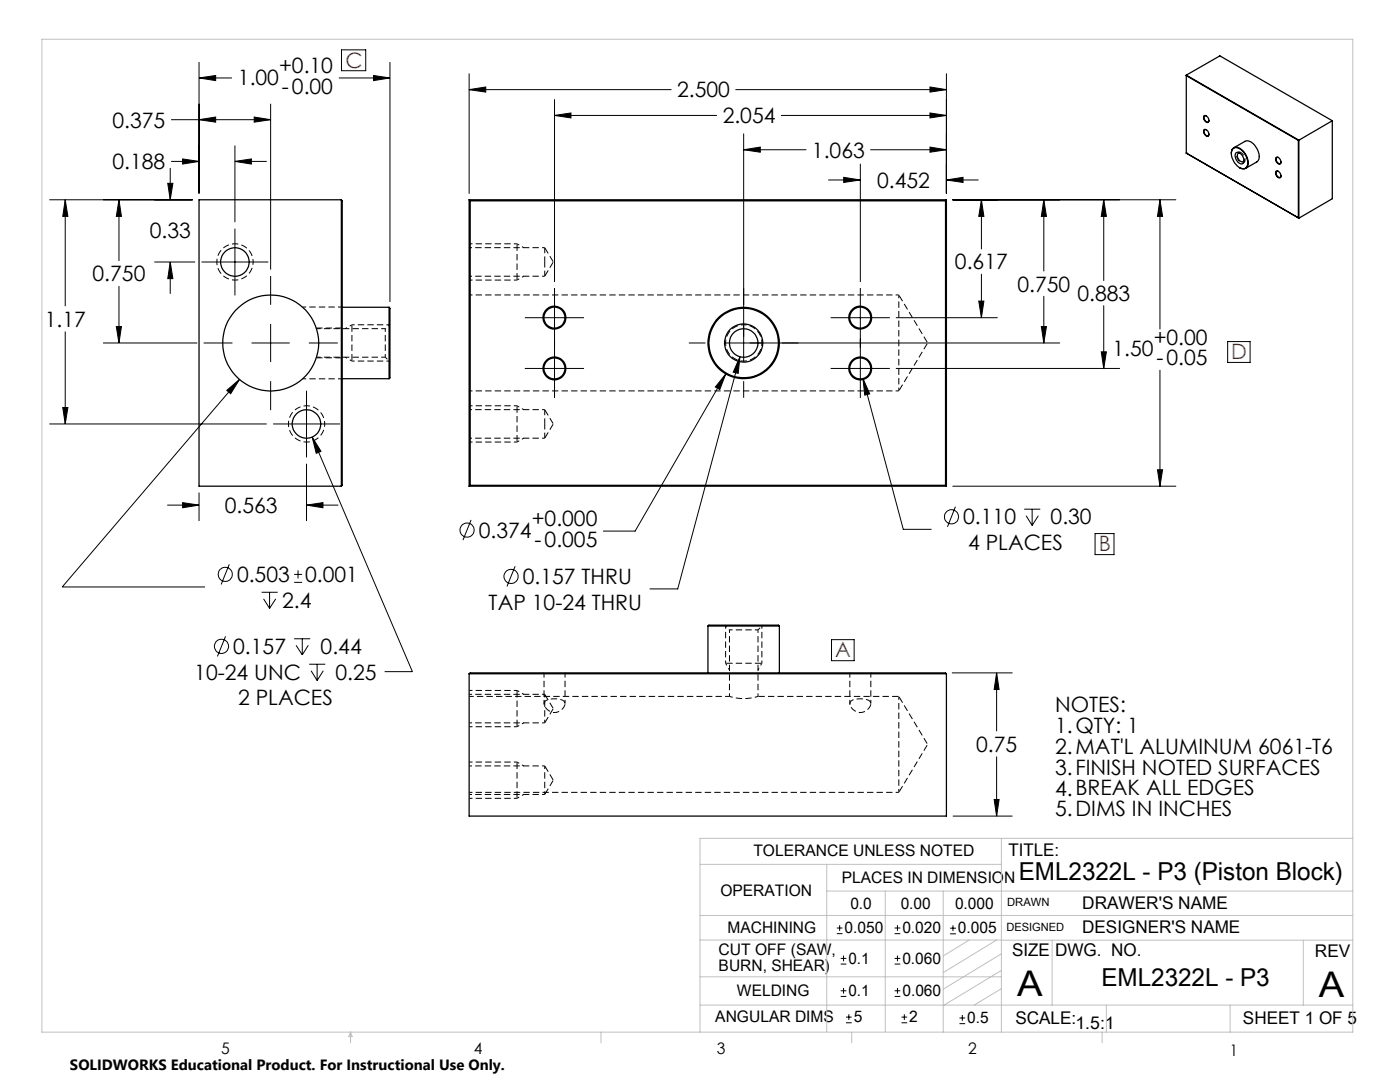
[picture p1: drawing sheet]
<svg xmlns="http://www.w3.org/2000/svg" width="279mm" height="216mm" viewBox="0 0 279 216" stroke-linecap="round" stroke-linejoin="round" font-family="sans-serif">
<path d="M108.7 52.3v-2.9M108.7 55.1v-2.8M108.7 84.6v-2.9M108.7 87.4v-2.8" fill="none" stroke="#000" stroke-width=".2" stroke-dasharray="1.3 .6" stroke-dashoffset=".2" stroke-linecap="butt"/>
<g fill="none" stroke="#000" stroke-width=".2" stroke-dasharray="1.3 .6" stroke-dashoffset=".6" stroke-linecap="butt">
<path d="M93.7 48.6h9.5M93.7 55.9h9.5M179.4 58.9h-85.7M60.4 75.6h7.7M68.1 61.3h-7.7M76.9 65.6v5.7M93.7 78h85.7M179.4 68.4v-9.5M179.4 78v-9.6M93.7 81h9.5M93.7 88.2h9.5M93.7 137.8h9.5"/>
<path d="M145.6 125.7h5.7M145.6 139a9.6 9.6 0 0 0 5.7 0M93.7 158.1h85.7M93.7 152.1h9.5M93.7 159.3h9.5M93.7 145h9.5M108.7 144.2v-5.7M108.7 158.5v-5.7M179.4 158.1v-19.1"/>
</g>
<g fill="none" stroke="#000" stroke-width=".2" stroke-dasharray="1.3 .6" stroke-dashoffset=".7" stroke-linecap="butt">
<path d="M50.5 52.3a3.6 3.6 0 0 1-5.3 3.1 3.6 3.6 0 0 1-.3-6.2 3.6 3.6 0 0 1 5.6 2.8v.3M93.7 55.1h15M108.7 49.4h-15M76.9 71.3l1 .9M77.7 72h-7.5M77.7 64.8h-7.5M77.9 64.6l-1 1M148.4 64.8a3.6 3.6 0 0 1 3.2 5.4 3.6 3.6 0 0 1-6.2 .2 3.6 3.6 0 0 1 2.8-5.6h.2M64.8 84.6a3.6 3.6 0 0 1-5.3 3.2 3.6 3.6 0 0 1-.3-6.3 3.6 3.6 0 0 1 5.6 2.8v.3M93.7 87.4h15M108.7 81.7h-15M108.7 138.5h-15"/>
<path d="M144.6 124.7l1 1M144.8 124.9v7.4M145.6 125.7v13.3M151.3 125.7l.9-1M151.3 139v-13.3M152 124.9v7.4M93.7 144.2h15M93.7 158.5h15M108.7 152.8h-15"/>
</g>
<g fill="none" stroke="#000" stroke-width=".2" stroke-dasharray="1.3 .6" stroke-dashoffset="-.1" stroke-linecap="butt">
<path d="M103.2 55.9v-7.3M108.7 55.1l1.7-2.8M110.4 52.3l-1.7-2.9M70.2 64.8v7.2M103.2 88.2v-7.2M108.7 87.4l1.7-2.8M110.4 84.6l-1.7-2.9M144.8 132.3h7.2M179.4 139h-28.1M103.2 159.3v-7.2M103.2 145v-7.2M108.7 144.2l1.7-2.8"/>
<path d="M108.7 158.5l1.7-2.8M110.4 141.4l-1.7-2.9M110.4 155.7l-1.7-2.9M112.8 140.4a1.08 1.08 0 0 0-1.2-.9 4.2 4.2 0 0 0-2.8 .4 1.3 1.3 0 0 0 .7 1.9 2.13 2.13 0 0 0 3.3-1.4M173.8 140.4a1.08 1.08 0 0 0-1.1-.9 4.2 4.2 0 0 0-2.9 .4 1.3 1.3 0 0 0 .7 1.9 2.13 2.13 0 0 0 3.3-1.4"/>
</g>
<path d="M179.4 78l5.7-9.6M185.1 68.4l-5.7-9.5M179.4 158.1l5.7-9.6M185.1 148.5l-5.7-9.5" fill="none" stroke="#000" stroke-width=".2" stroke-dasharray="1.3 .6" stroke-dashoffset="-.2" stroke-linecap="butt"/>
<g fill="none" stroke="#000" stroke-width=".25">
<path d="M236.7 15.1l22.4 12.9M236.7 15v15.6M236.7 15l22.5 13M236.7 15l6.8-3.9 22.4 13M68.1 39.9h-28.4v57.1h28.4M68.1 39.9v57.1M68.1 39.9l.2 .2v56.7l-.2 .2M93.6 39.9l.2 .2M93.6 39.9h95.3M93.6 39.9v57.1M188.9 39.9l-.2 .2M188.9 39.9v57.1"/>
<path d="M236.7 30.6h.1M236.7 30.6l22.5 12.9M240.2 23.2a.78 .78 0 0 1 1.1 .9 .37 .37 0 0 1-.3 .4 .37 .37 0 0 1-.4-.3l-.4-.6zM240.2 25.9a.79 .79 0 0 1 .9 .4 .79 .79 0 0 1 0 .9 1.01 1.01 0 0 1-.9-1.3zM240.7 23.1a.42 .42 0 0 0-.5 .3 .42 .42 0 0 0 .2 .5 .45 .45 0 0 0 .4 .4 .45 .45 0 0 0 .5-.2v-.1M240.7 25.9a.42 .42 0 0 0-.5 .2 .42 .42 0 0 0 .2 .6 .46 .46 0 0 0 .4 .4 .46 .46 0 0 0 .5-.2v-.1M245.7 30.6a1.06 1.06 0 0 1 .6-1.1 1.06 1.06 0 0 1 1.2 .2 3 3 0 0 1 1.3 3.8 1.2 1.2 0 0 1-1.4-.1M246 29.8a1.23 1.23 0 0 1 1.8 .2 3.1 3.1 0 0 1 1 3.3 1.42 1.42 0 0 1-2.2-.5l-.6-1.1a2 2 0 0 1 0-1.9zM246.2 29.5l2.2-1.3a2.04 2.04 0 0 1 2.5 1.5l.2 .6a1.58 1.58 0 0 1-.3 2l-2.2 1.3M246.7 30.5a1.4 1.4 0 0 1 1.6 1.6 .58 .58 0 0 1-.4 .6 .58 .58 0 0 1-.7-.2l-.6-.9-.1-.6zM247.5 30.6a.49 .49 0 0 0-.6 .2 .49 .49 0 0 0 .1 .6l.1 .1a.75 .75 0 0 0 1.1 .6l.1-.2M254.7 31.4a.8 .8 0 0 1 .8 .4 .8 .8 0 0 1-.1 .9l-.4-.1-.3-.4-.1-.4z"/>
<path d="M254.7 34.2a.8 .8 0 0 1 .8 .4 .8 .8 0 0 1-.1 .9h-.1a.93 .93 0 0 1-.6-1.3zM255.1 31.4a.39 .39 0 0 0-.5 .2 .39 .39 0 0 0 .1 .5l.3 .4a.36 .36 0 0 0 .3 .2 .36 .36 0 0 0 .4-.4M255.1 34.2a.39 .39 0 0 0-.5 .1 .39 .39 0 0 0 .1 .6l.3 .3a.36 .36 0 0 0 .3 .2 .36 .36 0 0 0 .4-.3M259.1 28v15.5h.1M259.2 28h-.1M259.2 28v15.5M265.9 24.1l-6.7 3.9M265.9 24.1v15.6l-6.7 3.8M93.8 40.1h94.9M93.8 40.1v56.7M188.7 40.1v56.7M68.3 75.6h9.3"/>
<path d="M68.3 61.3h9.3M77.6 61.3v14.3M77.6 61.3l.2 .2v13.9l-.2 .2M93.6 97h95.3M93.8 96.8h94.9M93.8 96.8l-.2 .2M188.7 96.8l.2 .2M93.6 134.4v28.4h95.3v-28.4M93.6 134.4h95.3M93.6 134.4l.2-.1h94.9l.2 .1M141.3 124.9h14.2M141.3 124.9l.2-.2h13.9l.1 .2"/>
<path d="M141.3 124.9v9.4M155.5 124.9v9.4"/>
<circle cx="46.9" cy="52.3" r="2.85"/>
<circle cx="54" cy="68.4" r="9.6"/>
<circle cx="110.6" cy="63.4" r="2.29"/>
<circle cx="110.6" cy="73.5" r="2.28"/>
<circle cx="110.7" cy="63.4" r="2.09"/>
<circle cx="110.7" cy="73.5" r="2.09"/>
<circle cx="148.4" cy="68.4" r="3.8"/>
<circle cx="148.4" cy="68.4" r="7.1"/>
<circle cx="148.4" cy="68.4" r="2.85"/>
<circle cx="148.4" cy="68.5" r="6.9"/>
<circle cx="171.7" cy="63.4" r="2.29"/>
<circle cx="171.7" cy="73.5" r="2.28"/>
<circle cx="171.7" cy="63.4" r="2.09"/>
<circle cx="171.7" cy="73.5" r="2.09"/>
<circle cx="61.2" cy="84.6" r="2.85"/>
</g>
<path d="M63.1 65.5h5M68.1 65.5l.2 .1M68.1 75.6l.2 .2M68.1 71.4h-5M68.3 61.1l-.2 .2M68.3 71.2l-.2 .2M108.4 134.2l.2 .2M112.8 134.4l.2-.2M169.4 134.2l.2 .2M173.8 134.4l.2-.2M108.6 140.6v-.2M169.6 140.6v-.2" fill="none" stroke="#000" stroke-width=".2" stroke-dasharray="1.3 .6" stroke-linecap="butt"/>
<path d="M63.2 71.3h13.7M76.9 65.6h-13.7M145.6 139h-51.9" fill="none" stroke="#000" stroke-width=".2" stroke-dasharray="1.3 .6" stroke-dashoffset=".4" stroke-linecap="butt"/>
<path d="M247.6 30.4a1.44 1.44 0 0 1 .6 2.1 1.39 1.39 0 0 1-1.2-2.1h.6M108.6 134.4v6M169.6 134.4v6M112.8 140.4v-6M173.8 140.4v-6" fill="none" stroke="#000" stroke-width=".2" stroke-dasharray="1.3 .6" stroke-dashoffset=".5" stroke-linecap="butt"/>
<g fill="none" stroke="#000" stroke-width=".2">
<path d="M39.7 15.6l3.3-.5v1zM39.7 12.4v26.2M39.7 15.6h6.6M67.6 15.6h10.2M68.2 9.9h4.8v4.2h-4.8zM74.5 15.1l3.3 .5-3.3 .5zM77.8 12.4v47.9M93.6 14.7v23.9M93.6 17.9h40.3M93.6 17.9l3.3-.5v1zM110.7 19.9v36.3M146.8 17.9h42.1"/>
<path d="M185.6 17.4l3.3 .5-3.3 .5zM188.9 14.7v23.9M9.8 39.9h28.7M13 39.9l.5 3.3h-1zM13 39.9v21.2M23.7 39.9l.5 3.3h-1zM23.7 39.9v12.2M33.5 36.6h1l-.5 3.3zM34 33.5v6.4M34.1 32.2h5.6M34.1 23.9h19.9M36.4 31.7l3.3 .5-3.3 .5z"/>
<path d="M39.7 23.9l3.3-.5v1zM46.9 32.2l3.3-.5v1zM46.9 29v15.3M46.9 32.2h6.3M50.7 23.4l3.3 .5-3.3 .5zM54 20.7v33.1M110.7 23h32.3M110.7 23l3.2-.5v1zM148.4 26.7v45.5M148.4 29.9h12.5M148.4 29.9l3.3-.5v1zM155.9 23h33"/>
<path d="M165.3 35.9h6.4M168.4 35.4l3.3 .5-3.3 .5zM171.7 32.7v23.5M173.7 29.9h15.2M185.6 29.4l3.3 .5-3.3 .5zM185.6 22.5l3.3 .5-3.3 .5zM188.9 35.9h6.3M188.9 35.9l3.3-.5v1zM190.1 39.9h44.6M195.9 39.9v9.8M195.9 39.9l.5 3.3h-1.1zM208.3 39.9v14.2"/>
<path d="M208.3 39.9l.5 3.3h-1zM220.3 39.9v16.1M220.3 39.9l.5 3.3h-1zM231.5 39.9v25.8M231.5 39.9l.5 3.3h-1zM23.7 57.1v11.3M30.8 52.3h8.1M34 52.3l.5 3.3h-1zM34 52.3v6.3M40.2 52.3h13.4M46.9 45.6v13.3M54 55.1v5.7"/>
<path d="M110.7 57.5v21.9M171.7 57.5v21.9M195.9 54.7v8.7M208.3 59.1v9.3M13 66.1v18.5M20.6 68.4h18.8M23.2 65.2h1l-.5 3.2zM40.6 68.4h5.8M45.3 77.9l2.5-2.2-1.8 2.9zM47.8 75.7l-35.4 41.4h28.5M50.2 68.4h7.6M54 64.6v7.6"/>
<path d="M54 76.1v5.7M61.2 78v13.3M61.6 68.4h5.8M104.7 73.5h11.9M104.7 63.4h11.9M137.5 68.4h3.3M144.6 68.4h66.9M144.9 74.6l-1.2 3.1-.9-.5zM144.9 74.6l-18.1 31.4h-6.4M147.7 71.2l-12.4 46.3h-5.6M147.7 71.2l-.4 3.3-1-.2zM148.4 76.1v3.3"/>
<path d="M165.8 73.5h11.8M165.8 63.4h11.8M172.2 75.5l8.1 30.1h5.5M172.2 75.5l1.4 3.1-1 .2zM178.9 73.5h44.5M178.9 63.4h20.1M195.3 60.1h1.1l-.5 3.3zM207.8 65.2h1l-.5 3.2zM219.8 70.2h1l-.5 3.3zM220.3 61v12.5M231.5 73.9v23.1M245 68.2h4.5v4.1h-4.5z"/>
<path d="M9.8 84.6h43.4M12.5 81.3h1l-.5 3.3zM39.7 98.3v5.7M54.5 84.6h13.3M61.2 92.5v11.5M62.3 87.2l1.8 2.9-1 .4zM62.3 87.2l20 46.8h-5.5M190.1 97h44.6M231 93.7h1l-.5 3.3zM33.4 100.8h6.3M36.4 100.3l3.3 .5-3.3 .5zM45.8 112.6l-1.7 4"/>
<path d="M52.2 118.2h3.2M52.6 119.5l1.2 1.9M53.8 118.2v3.2M55 119.5l-1.2 1.9M58.7 116.2h1.6M58.7 114.6h1.6M59.5 113.8v1.6M61.2 100.8l3.3-.5v1zM61.2 100.8h6.3M94 103.8l-1.6 4M102.8 113l-1.6 4M190.7 101.1l-1.6 4"/>
<path d="M204.4 101.6h3.2M204.8 102.9l1.2 1.9M206 101.6v3.2M207.2 102.9l-1.2 1.9M218.5 106.5h3.8v4.2h-3.8zM45 127l-1.6 4M58.7 127.5h3.2M59.1 128.8l1.2 1.9M60.3 127.5v3.2M61.5 128.8l-1.2 1.9M61.7 132.5h3.2M62.1 133.8l1.2 2"/>
<path d="M63.3 132.5v3.3M64.5 133.8l-1.2 2M165.9 127.6h4.6v4.2h-4.6zM190 134.3h12.1M198.9 134.3l.5 3.3h-1zM198.9 134.3v11.6M198.4 159.5h1l-.5 3.3zM198.9 151v11.8M190.1 162.8h12M167 186.3h1.1M167 185.2h1.1M167.6 184.6v1.1"/>
<path d="M167.8 198.8h1.1M167.8 197.7h1.1M167.8 192.4h1.1M167.8 191.2h1.1M168.3 190.7v1.1M168.3 197.1v1.2M178.5 198.8h1.2M178.5 197.7h1.2M178.5 192.4h1.2M178.5 191.2h1.2M178.5 186.3h1.2M178.5 185.2h1.2"/>
<path d="M179.1 184.6v1.1M179.1 190.7v1.1M179.1 197.1v1.2M189.6 186.3h1.2M189.6 185.2h1.2M190.2 184.6v1.2M168.8 204.1h1.2M168.8 203h1.2M169.4 202.4v1.1M179.9 204.1h1.1M179.9 203h1.1M180.5 202.4v1.1"/>
<path d="M191.5 204.3h1.1M191.5 203.1h1.1M192.1 202.5v1.2"/>
<circle cx="44.9" cy="114.6" r="1.41"/>
<circle cx="93.2" cy="105.8" r="1.4"/>
<circle cx="102" cy="115" r="1.41"/>
<circle cx="189.9" cy="103.1" r="1.41"/>
<circle cx="44.2" cy="129" r="1.42"/>
</g>
<path d="M103.2 55.9l1.3-.8M103.2 48.6l1.3 .8M70.2 64.8l-1.3 .8M70.2 72l-1.3-.7M103.2 88.2l1.3-.8M103.2 81l1.3 .7M103.2 137.8l1.3 .7M144.8 132.3l.8 1.4M152 132.3l-.7 1.4M103.2 159.3l1.3-.8M103.2 152.1l1.3 .7M103.2 145l1.3-.8" fill="none" stroke="#000" stroke-width=".2" stroke-dasharray="1.3 .6" stroke-dashoffset=".8" stroke-linecap="butt"/>
<g fill="none" stroke="#c0c0c0" stroke-width=".2">
<path d="M8.4 7.8h261.6v198.2h-261.6zM139.7 172.5h60.1M165 177.8h105M165 172.5v33.3M176.7 177.8v28M188.2 177.8v28.2M199.8 167.3v38.7M270 167.3h-130.3v38.7M139.7 182.7h130.3M139.7 187.6h60.2M139.7 194.9h60.1M193.4 187.6l-5.2 3.1"/>
<path d="M198.9 187.6l-10.7 6.5M199.8 187.6h70.2M199.8 197.3l-5.4 3.3M199.8 193.6l-11.6 7.1M199.8 190.3l-11.6 7.1M210 187.6v13M260.1 187.6v13M70 206v2.1M70 206l.3 .8h-.7zM119.9 206v2.1M139.7 200.6h130.3M170 206v2.1"/>
<path d="M220 206v2.1M220.8 200.6v5.4M245.5 200.6v5.4"/>
</g>
<g fill="#000">
<path d="M195.9 39.9l.5 3.3h-1.1zM195.3 60.1h1.1l-.5 3.3zM208.3 39.9l.5 3.3h-1zM207.8 65.2h1l-.5 3.2zM220.3 39.9l.5 3.3h-1zM219.8 70.2h1l-.5 3.3zM231.5 39.9l.5 3.3h-1zM231 93.7h1l-.5 3.3zM188.9 35.9l3.3-.5v1zM168.4 35.4l3.3 .5-3.3 .5zM185.6 29.4l3.3 .5-3.3 .5zM148.4 29.9l3.3-.5v1zM185.6 22.5l3.3 .5-3.3 .5zM110.7 23l3.2-.5v1zM185.6 17.4l3.3 .5-3.3 .5zM93.6 17.9l3.3-.5v1zM172.2 75.5l.4 3.3 1-.2zM144.9 74.6l-2.1 2.6 .9 .5zM147.7 71.2l-1.4 3.1 1 .2z"/>
<path d="M198.9 134.3l.5 3.3h-1zM198.4 159.5h1l-.5 3.3zM45.3 77.9l.7 .7 1.8-2.9zM36.4 31.7l3.3 .5-3.3 .5zM46.9 32.2l3.3-.5v1zM39.7 23.9l3.3-.5v1zM50.7 23.4l3.3 .5-3.3 .5zM36.4 100.3l3.3 .5-3.3 .5zM61.2 100.8l3.3-.5v1zM33.5 36.6h1l-.5 3.3zM34 52.3l.5 3.3h-1zM23.7 39.9l.5 3.3h-1zM23.2 65.2h1l-.5 3.2zM13 39.9l.5 3.3h-1zM12.5 81.3h1l-.5 3.3zM62.3 87.2l.8 3.3 1-.4zM39.7 15.6l3.3-.5v1zM74.5 15.1l3.3 .5-3.3 .5z"/>
</g>
<g font-size="7.1">
<text x="203" y="198.7">A</text>
<text x="263.2" y="198.9">A</text>
</g>
<g font-size="4.9">
<text x="203.3" y="175.7">EML2322L - P3 (Piston Block)</text>
<text x="219.8" y="196.7">EML2322L - P3</text>
</g>
<g font-size="4.2">
<text x="47.5" y="16.9">1.00</text>
<text x="55.7" y="14.6">+0.10</text>
<text x="56.3" y="18.7">-0.00</text>
<text x="135.1" y="19.5">2.500</text>
<text x="22.4" y="25.5">0.375</text>
<text x="144.2" y="24.6">2.054</text>
<text x="22.4" y="33.8">0.188</text>
<text x="162" y="31.5">1.063</text>
<text x="175" y="37.5">0.452</text>
<text x="29.9" y="47.4">0.33</text>
<text x="190.6" y="53.8">0.617</text>
<text x="18.5" y="56.2">0.750</text>
<text x="203.1" y="58.2">0.750</text>
<text x="8.9" y="65.2">1.17</text>
<text x="215" y="60.1">0.883</text>
<text x="222" y="71.1">1.50</text>
<text x="230.2" y="68.8">+0.00</text>
<text x="230.8" y="72.9">-0.05</text>
<text x="44.9" y="102.4">0.563</text>
<text x="95.6" y="107.3">0.374</text>
<text x="106.1" y="105">+0.000</text>
<text x="192.2" y="104.7">0.110</text>
<text x="209.7" y="104.7">0.30</text>
<text x="106.7" y="109.1">-0.005</text>
<text x="193.2" y="109.7">4 PLACES</text>
<text x="47.3" y="116.1">0.503</text>
<text x="60.9" y="116.1">0.001</text>
<text x="104.3" y="116.6">0.157 THRU</text>
<text x="56.3" y="121.2">2.4</text>
<text x="97.5" y="121.6">TAP 10-24 THRU</text>
<text x="46.5" y="130.5">0.157</text>
<text x="64" y="130.5">0.44</text>
<text x="38.8" y="135.6">10-24 UNC</text>
<text x="67" y="135.6">0.25</text>
<text x="47.5" y="140.7">2 PLACES</text>
<text x="210.6" y="142">NOTES:</text>
<text x="210.6" y="146.2">1.QTY: 1</text>
<text x="194.8" y="150">0.75</text>
<text x="210.6" y="150.4">2.MAT'L ALUMINUM 6061-T6</text>
<text x="210.6" y="154.6">3.FINISH NOTED SURFACES</text>
<text x="210.6" y="158.7">4.BREAK ALL EDGES</text>
<text x="210.6" y="162.9">5.DIMS IN INCHES</text>
</g>
<g font-size="4.2" fill="#f00">
<text x="68.9" y="13.5">C</text>
<text x="245.7" y="71.7">D</text>
<text x="219.3" y="110">B</text>
<text x="166.7" y="131.2">A</text>
</g>
<g font-size="3.5">
<text x="201.2" y="170.7">TITLE:</text>
<text x="216" y="181.4">DRAWER'S NAME</text>
<text x="202" y="190.8">SIZE</text>
<text x="210.6" y="190.8">DWG. NO.</text>
<text x="216" y="186.2">DESIGNER'S NAME</text>
<text x="262.4" y="190.9">REV</text>
<text x="202.7" y="204.4">SCALE:</text>
<text x="214.6" y="205.4">1.5:1</text>
<text x="248.1" y="204.4">SHEET 1 OF 5</text>
</g>
<g font-size="3.2">
<text x="150.4" y="170.8">TOLERANCE UNLESS NOTED</text>
<text x="143.8" y="178.9">OPERATION</text>
<text x="168" y="176.2">PLACES IN DIMENSION</text>
<text x="169.7" y="181.4">0.0</text>
<text x="179.8" y="181.4">0.00</text>
<text x="190.6" y="181.4">0.000</text>
<text x="143.4" y="190.5">CUT OFF (SAW,</text>
<text x="145.2" y="186.2">MACHINING</text>
<text x="168.6" y="186.2">0.050</text>
<text x="180.1" y="186.2">0.020</text>
<text x="191.2" y="186.2">0.005</text>
<text x="143.4" y="193.7">BURN, SHEAR)</text>
<text x="169.3" y="192.3">0.1</text>
<text x="180.1" y="192.3">0.060</text>
<text x="147.1" y="198.7">WELDING</text>
<text x="169.3" y="198.7">0.1</text>
<text x="180.1" y="198.7">0.060</text>
<text x="142.8" y="204">ANGULAR DIMS</text>
<text x="170.4" y="204">5</text>
<text x="181.5" y="204">2</text>
<text x="193" y="204.2">0.5</text>
<text x="44.2" y="210.4">5</text>
<text x="94.6" y="210.3">4</text>
<text x="143.1" y="210.4">3</text>
<text x="193.2" y="210.3">2</text>
<text x="245.4" y="210.6">1</text>
</g>
<text font-size="3" x="14" y="213.5">SOLIDWORKS Educational Product. For Instructional Use Only.</text>
<g font-size="2.3">
<text x="200.8" y="185.7">DESIGNED</text>
<text x="201" y="180.9">DRAWN</text>
</g>
</svg>
